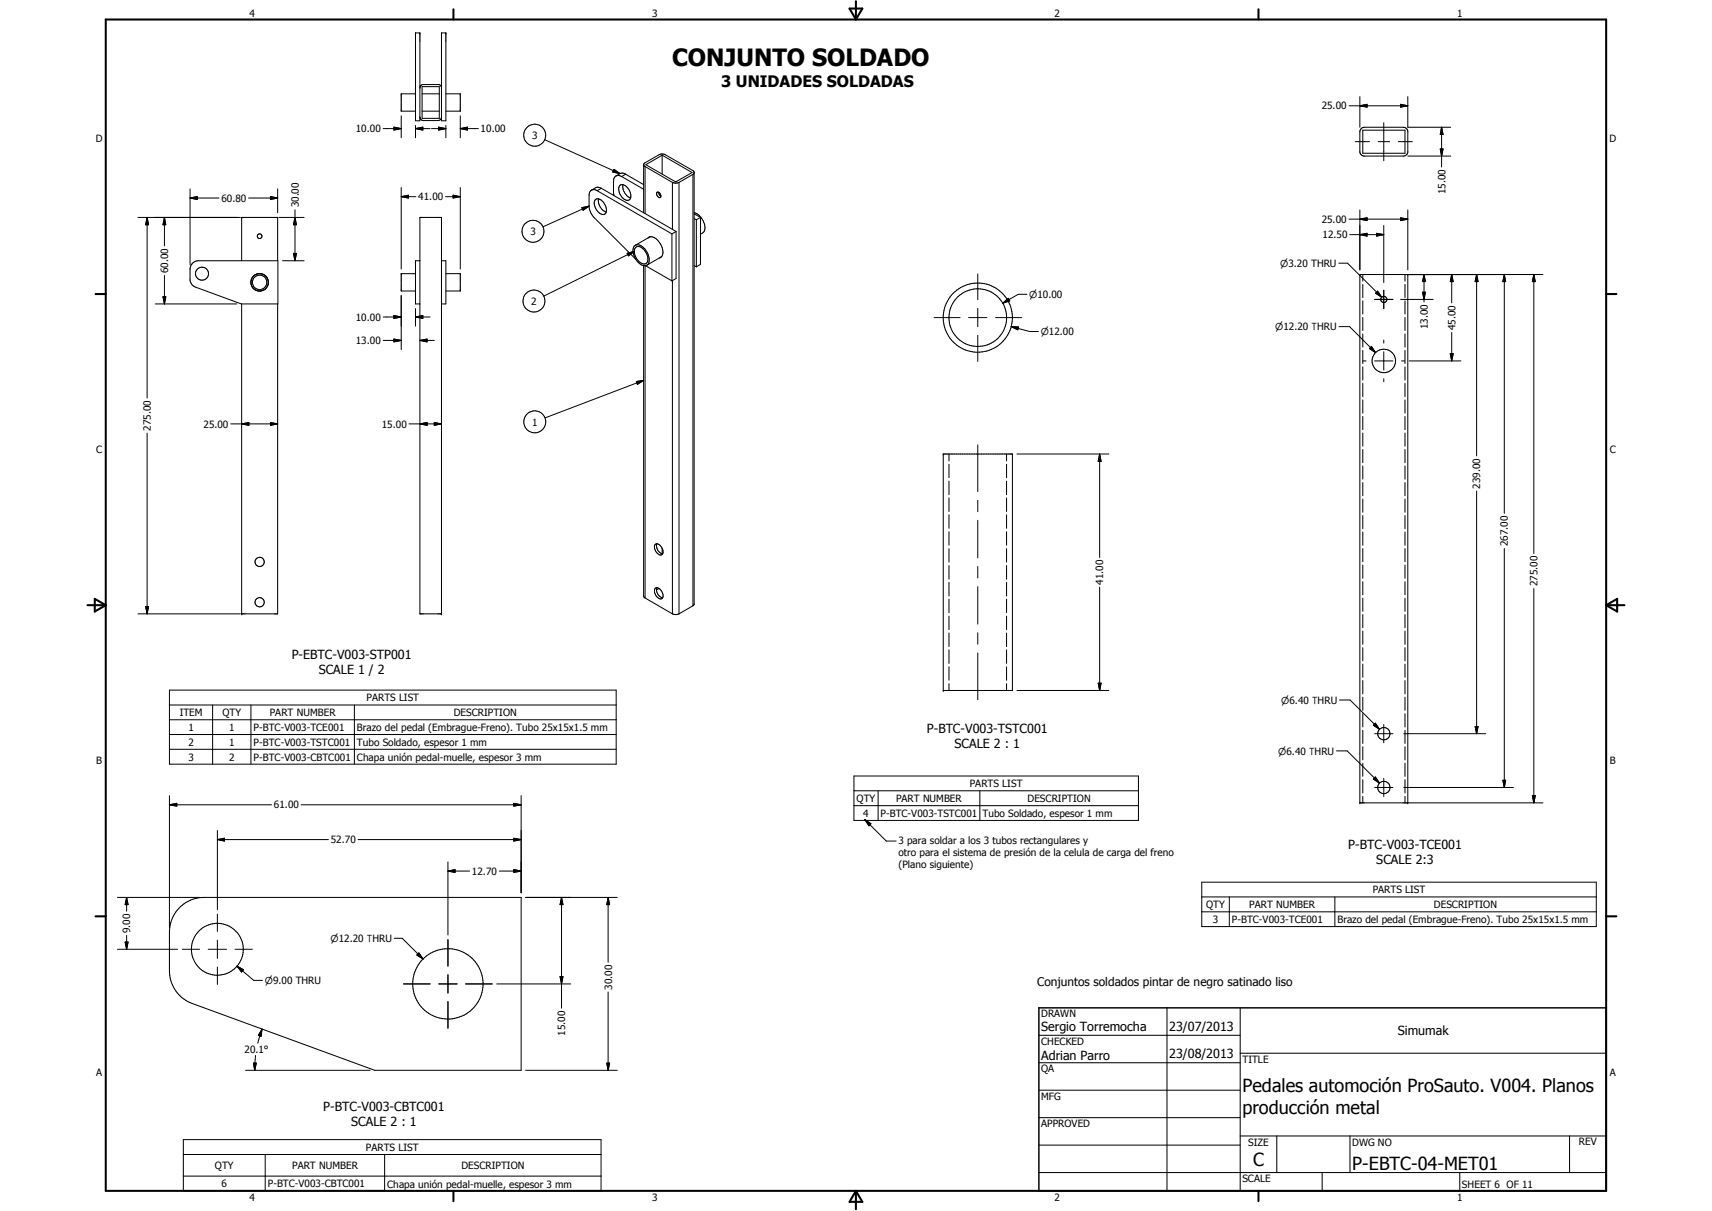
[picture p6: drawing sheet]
<svg xmlns="http://www.w3.org/2000/svg" width="594mm" height="420mm" viewBox="0 0 594 420" stroke-linecap="round" stroke-linejoin="round" font-family="sans-serif">
<g fill="none" stroke="#000" stroke-width=".35">
<path d="M144.2 11.4h1.5v30.5h-1.5zM153.2 11.4h1.5v30.5h-1.5zM144.2 32.6h-5v6h5M146.5 30.1h5.9v11h-5.9zM146.5 38.6h5.9M146.5 32.6h5.9M153.2 30.2l-.9-.9h-5.7l-.6 .5-.3 .7M154.7 32.6h5v6h-5M468.1 36.7h20.4M471.9 36.7l2.5-.5v1zM471.9 33.5v10.7M486 36.2l2.5 .5-2.5 .5z"/>
<path d="M488.5 33.5v10.7h14.9M133 44.6h6.2M136.7 44.1l2.5 .5-2.5 .5zM139.2 40.2v7.6M144.2 44.6l2.5-.5v1zM144.2 43.5v4.3M144.2 44.6h5M145.7 40.6l.3 .8 .9 .4h5.1l.8-.3 .4-.6M149.7 44.6h5M152.2 44.1l2.5 .5-2.5 .5zM154.7 43.5v4.3M159.7 44.6l2.5-.5v1z"/>
<path d="M159.7 40.2v7.6M159.7 44.6h6.3M189 48.5l26.1 11.7M213.1 58.8l2 1.4-2.5-.5zM223.3 57.2l.6 .6M223.9 57.8v16.3M223.9 57.8l9.4 5.5M224.1 57.1l5.7-3.3 10.4 6.1-5.7 3.2zM229.8 53.8v6.6M240.9 59.9l-.5 .6M470.3 49.1h4.9M472.4 44.5l1-.3h13.5l.9 .2 .7 1.1v7.3l-.2 .6-.5 .6-.6 .1-14.5-.1-.8-1.2v-7.3z"/>
<path d="M472.9 45.2h14.6v8h-14.6zM478.2 49.1h4M480.2 42.6v13.2M485.2 49.1h4.9M488.5 54.1h14.9M499.8 51.7h1l-.6 2.4zM500.2 44.2l.6 2.5h-1zM500.2 44.2v13.8M47.9 75.4h35.5M51 75.4l.6 2.6h-1.1zM51 75.4v62.7M57.1 75.4l.4 2.6h-.9z"/>
<path d="M57.1 75.4v9.9M65.9 68.7l2.5-.5v1zM65.9 65.5v26.4M65.9 68.7h10.1M86.3 68.7h10M93.8 68.2l2.5 .5-2.5 .5zM96.3 65.5v8.3M96.8 75.4h8.7M102.4 75.4l.5 2.6h-1.1zM102.4 72.8v17.7M139.2 68.2l2.5-.5v1zM139.2 65.1v28.2"/>
<path d="M139.2 68.2h5.1M145.7 75.4h7.5v137.6h-7.5zM154.6 68.2h5.1M157.2 67.7l2.5 .5-2.5 .5zM159.7 65.1v28.2M201.9 72.1l2.5-.6-2.1 1.4zM204.4 71.5l-16 7.2M206.5 69.3a2.27 2.27 0 0 1 3.3 1.6 2.42 2.42 0 0 1-.2 3.5 3.7 3.7 0 0 1-3.1-5.1zM207.2 66.2a1.7 1.7 0 0 0-1.8-.3 1.7 1.7 0 0 0-1 1.5v4.5a6.6 6.6 0 0 0 1.5 3.4l14.7 14.7M207.2 66.2l26 15M207.7 69a4.2 4.2 0 0 0 2.6 4.6M208.7 65.3l-1.5 .9"/>
<path d="M208.7 65.3l-1-.3a2.97 2.97 0 0 0-2.4 1M208.7 65.3l25.9 15M215 64.4a2.22 2.22 0 0 1 3.1 1.2 2.97 2.97 0 0 1 .2 3.8 3.3 3.3 0 0 1-3.6-3.5zM215.1 60.2l1.1-.1 .9 .4M215.1 60.2l-1.4 .9M215.7 61.3a1.73 1.73 0 0 0-2-.2 1.73 1.73 0 0 0-.8 1.8l.2 5M215.7 61.3l7.6 4.4M216.2 64.1a4.3 4.3 0 0 0 2.7 4.6M217.1 60.5l-1.4 .8M217.1 60.5l6.2 3.6M223.3 73.8v-16.8l.3-.4 5.2-3 1.4-.1 10.5 5.9 .2 150.3-.5 .5M227.9 66.8l.1-.1a1.11 1.11 0 0 1 1.1 .6 1.11 1.11 0 0 1-.1 1.3 1.41 1.41 0 0 1-1.1-1.8z"/>
<path d="M228.6 66.7l.2 .8 .6 .6M233.3 63.3l1.1 .2 1.2-.2M233.3 63.3v16.3M234.7 63h-.3M235.6 63.3v149.7M240.4 60.5l-4.8 2.8M240.4 60.5v149.7M240.9 75.8l.7 .4M240.9 74.2l2.2 1.2M240.9 73.8a5.3 5.3 0 0 1 3.3 6.7l-1.1 .8M241.6 76.2v16.4M243.1 75.4l-1.5 .8"/>
<path d="M243.1 75.4v16.3l-1.5 .9M468.1 76h20.4M471.9 76l2.5-.4v.9zM471.9 72.9v20.7M480.2 78.2v19.8M486 75.6l2.5 .4-2.5 .5zM488.5 72.9v20.7M57.1 95.6v9.9M66.8 91.3l1.8-.8h27.8v15h-12.7l-15.8-5.8a2.93 2.93 0 0 1-2-2.5v-4.1zM83.9 90.5v-15.1h12.4v15.1M87.1 97.5l.1 1.3 .6 1.1M87.5 96.4l-.3 .7-.1 1.3 .7 1.5"/>
<path d="M87.5 96.4l-.3 .8M87.8 96l-.3 .4M87.8 99.9l.2 .3M87.8 99.9l.6 .6M89.1 95l-1.3 1M89.1 95a3 3 0 0 1 4 2.7M89.1 95.1l-1.3 1M90 95a3 3 0 0 1 3.1 3.2M93 98.6l-.5 1.1-.9 .8M93.1 98.1l-.3 1.3-1.2 1.2M98 90.5h7.5M101.8 87.9h1.1l-.5 2.6z"/>
<path d="M144.2 95h-5v6h5M145.7 90.5h-1.5v15h1.5M153.2 90.5h1.5v15h-1.5M154.7 95h5v6h-5M217.6 87.9l2.5-.7-2 1.6zM220.1 85.4a2.29 2.29 0 0 1 3.4 .7 4.8 4.8 0 0 1 1.2 5.7 2.62 2.62 0 0 1-3.7-1.3 4.7 4.7 0 0 1-.9-5.1zM220.1 87.2l-31.4 15.5M220.5 85.9a2.16 2.16 0 0 1 3.1 1 3.5 3.5 0 0 1 .7 4.5 3.1 3.1 0 0 1-3.8-2.5 2.87 2.87 0 0 1 0-3zM223.3 92.2v114.6l.6 .7M223.9 92.2v115.3M224 92.2l9.2 5.3M225.5 82.2l-.7 .4"/>
<path d="M225.5 82.2a5.2 5.2 0 0 1 4.6 5.3l-.2 .8a1.52 1.52 0 0 1-1.1 1.2M225.5 82.2l-5 2.9M229.5 89.1l-5.1 2.9M233.2 81.2v16.3M233.3 97.3v115.7M234.6 80.3l-1.4 .9M234.6 80.3v16.3l-1.4 .9M240.9 92.1l.7 .5M339.3 95v9M464.6 91.3h3l11.9 11.8M468.4 81.4h11.8M471.9 81.4l2.5-.5v1z"/>
<path d="M472.9 95.2v2.3M472.9 98.7v4.6M477.7 80.9l2.5 .5-2.5 .5zM487.5 95.2v2.3M487.5 98.7v4.6M488.5 95.2v183.4M494.1 95.2l.5 2.5h-1zM494.1 95.2v9.6M503.8 95.2l.5 2.5h-1zM503.8 95.2v9.9M512.4 95.2l.5 2.5h-1zM512.4 95.2v63"/>
<path d="M522 95.2l.5 2.5h-1zM522 95.2v82.9M532.2 95.2l.6 2.5h-1.1zM532.2 95.2v96.8M535.4 95.2h-63.5v183.4h63.5M53.9 105.5h28.3M56.6 103h.9l-.4 2.5zM83.9 105.5v107.5h12.4v-107.5M88.1 100.2l.3 .3M88.4 100.5l.7 .3M88.4 100.5l.8 .3M91.6 100.6l-1.2 .4-1.3-.2"/>
<path d="M91.6 100.5l-1.1 .4-1.3-.1M133 118.1h6.2M133 110h6.2M136.7 117.6l2.5 .5-2.5 .5zM136.7 109.5l2.5 .5-2.5 .5zM139.2 102.5v18.8M144.2 110l2.5-.5v1zM144.2 107.1v6.1M144.2 110h5M145.7 118.1l2.5-.5v1zM145.7 118.1h5M324.1 110.2h9.1"/>
<path d="M336.1 110.2h6.4M339.3 107v6.4M339.3 116.4v9M345.5 110.2h9M348 105.2l1.9-1.7 .5 .9zM350.9 113.3l2.5 .2-.2 .9zM350.9 113.3l6.4 1.7h3M356.4 102.1h-3.1l-5.3 3.1M464.6 113.3h3.7l9 9M472.9 104.4v4.6M472.9 110.1v4.6M472.9 115.9v4.5"/>
<path d="M477 103.9h6.4M478 101l1.5 2.1-2.2-1.4zM480.2 100.7v6.4M480.2 118v1M486 103.9h11.3M487.5 104.4v4.6M487.5 110.1v4.6M487.5 115.9v4.5M493.6 101.4h1l-.5 2.5zM503.8 115.4v9.8M220.8 132.4l2.5-.4-2.1 1.3zM223.3 132l-34.2 13"/>
<path d="M472.9 121.6v4.6M472.9 127.3v4.6M472.9 133v4.6M472.9 138.8v4.5M472.9 125.2h1.1M475.9 120.2l1.4 2.1-2.1-1.4zM477 125.2h6.4M480.2 122v6.4M480.2 131.4v1.1M486.4 125.2h1M487.5 121.6v4.6M487.5 127.3v4.6"/>
<path d="M487.5 133v4.6M487.5 138.8v4.5M489 125.2h17.9M503.3 122.7h1l-.5 2.5zM51 150.3v62.7M80 147.1h16.3M83.9 147.1l2.5-.5v1zM93.8 146.6l2.5 .5-2.5 .5zM141.9 147.1h11.3M145.7 147.1l2.5-.5v1zM150.7 146.6l2.5 .5-2.5 .5zM327.3 157.5h24v82.1h-24z"/>
<path d="M329.3 157.5v2.4M339.3 154.3v16.3M349.3 157.5v2.4M352.9 157.5h31.9M381.6 157.5l.5 2.6h-1zM381.6 157.5v35.9M472.9 144.5v4.6M472.9 150.2v4.6M472.9 156v4.5M487.5 144.5v4.6M487.5 150.2v4.6M487.5 156v4.5"/>
<path d="M329.3 161.1v4.6M329.3 166.9v4.7M329.3 172.8v4.7M329.3 178.6v4.7M339.3 173.6v3.9M349.3 161.1v4.6M349.3 166.9v4.7M349.3 172.8v4.7M349.3 178.6v4.7M472.9 161.7v4.5M472.9 167.4v4.6M472.9 173.1v4.6"/>
<path d="M472.9 178.9v4.5M487.5 161.7v4.5M487.5 167.4v4.6M487.5 173.1v4.6M487.5 178.9v4.5M512.4 170.3v84.3M227.4 188.8a2.38 2.38 0 0 1 2.7 2.4v.6a.98 .98 0 0 1-.8 .8 .98 .98 0 0 1-1.1-.5 2.5 2.5 0 0 1-.8-3.3zM227.9 188.7a2.95 2.95 0 0 0 2 3.5M229.8 190.2v2M329.3 184.5v4.6M329.3 190.4v4.6M329.3 196.2v4.7"/>
<path d="M339.3 180.6v12.9M339.3 196.6v3.9M349.3 184.5v4.6M349.3 190.4v4.6M349.3 196.2v4.7M472.9 184.6v4.6M472.9 190.3v4.6M472.9 196v4.7M487.5 184.6v4.6M487.5 190.3v4.6M487.5 196v4.7M522 190.3v82.9"/>
<path d="M47.9 213h35.5M50.5 210.4h1.1l-.6 2.6zM223.9 207.5l9.4 5.5M227.4 204.1a2.38 2.38 0 0 1 2.7 2.3v.6a.99 .99 0 0 1-.8 .8 .99 .99 0 0 1-1.1-.5 2.5 2.5 0 0 1-.8-3.2zM227.8 204.6a2.95 2.95 0 0 0 2.1 2.8M227.9 203.9l-.1 .7M228.7 204.2l-.9 .5M233.3 213l1.1 .2 1.2-.2M240.4 210.2l-4.8 2.8M329.3 202.1v4.7M329.3 207.9v4.7M329.3 213.8v4.6"/>
<path d="M329.3 219.6v4.7M339.3 203.5v13M339.3 219.5v4M349.3 202.1v4.7M349.3 207.9v4.7M349.3 213.8v4.6M349.3 219.6v4.7M381.6 203.7v35.9M472.9 201.8v4.6M472.9 207.5v4.6M472.9 213.2v4.6M472.9 218.9v4.7"/>
<path d="M487.5 201.8v4.6M487.5 207.5v4.6M487.5 213.2v4.6M487.5 218.9v4.7M532.2 204.2v74.4M58.8 239.4h155v25.7h-155zM329.3 225.5v4.7M329.3 231.4v4.6M329.3 237.2v2.4M339.3 226.5v16.2M349.3 225.5v4.7M349.3 231.4v4.6"/>
<path d="M349.3 237.2v2.4M352.9 239.6h31.9M381.1 237h1l-.5 2.6zM472.9 224.7v4.6M472.9 230.4v4.6M472.9 236.1v4.6M487.5 224.7v4.6M487.5 230.4v4.6M487.5 236.1v4.6M58.8 244.6h155M58.8 249.7h155M58.8 254.8h155"/>
<path d="M58.8 260h155M73.8 244.6v20.5M87.1 244.6v20.5M123 244.6v20.5M464.8 242.9h3.7l10.2 10.1M472.9 241.9v4.6M472.9 247.6v4.6M472.9 253.4v4.5M472.9 259.1v4.6M477 254.6h6.4M477.3 250.9l1.4 2.1-2.1-1.4zM480.2 251.4v6.3"/>
<path d="M487.1 254.6h28.5M487.5 241.9v4.6M487.5 247.6v4.6M487.5 253.4v4.5M487.5 259.1v4.6M511.9 252.1h1l-.5 2.5zM58.8 279.2l2.5-.5v1zM58.8 276.1v45.6M58.8 279.2h35.4M104.5 279.2h76.3M178.3 278.7l2.5 .5-2.5 .5zM180.8 276.1v33.7"/>
<path d="M296.3 269.2h98.7v15.4h-98.7zM296.3 274.4h98.7M296.3 279.5h98.7M304.7 274.4v10.2M340 274.4v10.2M463.8 260.5h3.7l11.2 11.2M472.9 264.8v4.6M472.9 270.5v4.6M472.9 276.3v2.3M477 273.2h6.4M477.3 269.6l1.4 2.1-2.1-1.4zM480.2 270v6.4"/>
<path d="M487.1 273.2h38.1M487.5 264.8v4.6M487.5 270.5v4.6M487.5 276.3v2.3M521.5 270.7h1l-.5 2.5zM531.7 276.1h1.1l-.6 2.5zM75.4 291.3l2.5-.5v1zM75.4 288.1v27.5M75.4 291.3h38.6M124.2 291.3h56.6M155.4 299v25.4M178.3 290.8l2.5 .5-2.5 .5z"/>
<path d="M300.1 284.4l2.1 1.4-.7 .7zM300.1 284.4l7.4 7.4h3.5M40.8 311.4h28.4M43.9 311.4l.5 2.5h-1zM43.9 311.4v4.7M62.6 314.6a11.9 11.9 0 0 1 8.2-3.2h110v59.9h-50.8l-63.3-23.2a12 12 0 0 1-7.9-11.2v-13.6a12.3 12.3 0 0 1 3.8-8.7zM75.4 317.2v6M155.4 302.2l2.5-.5v1zM155.4 302.2h7.6M173.3 302.2h7.5M178.3 301.7l2.5 .5-2.5 .5zM182.4 311.4h31.8"/>
<path d="M194.9 311.4l.5 2.5h-1.1zM194.9 311.4v38.4M211 311.4l.5 2.5h-.9zM211 311.4v22.5M417 306.1h136.9v15.4h-136.9zM417 311.2h136.9M417 316.4h136.9M426.6 311.2v10.3M463.2 311.2v10.3M40.8 329.4h20.8M43.4 326.9h1l-.5 2.5zM43.9 324.5v4.9"/>
<path d="M63.2 329.4h6.1M72.3 329.4h6.3M75.4 326.2v6.3M75.4 335.5v6M81.6 329.4h6M82.2 335.2l2.3 1.3-.7 .7zM82.2 335.2l5.8 4.9h3.1M136.8 325.5h2.8l7.2 7.2M144.6 331.3l.8-.7 1.4 2.1zM155.4 326v9.2M155.4 338.2v6.4M194.3 338.8h1.1l-.5 2.6z"/>
<path d="M90.9 357l-.3 2.6-.9-.4zM90.9 357l-1.5 4.9M140 341.4h9.3M152.3 341.4h6.3M155.4 347.5v9.2M161.6 341.4h9.2M172.4 341.4h25.6M211 344.2v27.1M360.5 359.2h69.9M405 349.7v63.5M430.4 349.7v63.5M85.2 371.3h43.2"/>
<path d="M88 368.9h.9l-.5 2.4zM88.7 366.2l-.3 5.1M182.4 371.3h31.8M210.6 368.9h.9l-.5 2.4zM360.5 368.7h69.9M360.5 378.2h69.9M430.4 365.4h127M63.6 395.4h145v17.8h-145zM360.5 387.8h69.9M360.5 397.3h69.9M430.4 394.1h127M443.1 394.1v12.7"/>
<path d="M468.5 394.1v12.7M544.7 394.1v12.7M63.6 400.6h145M63.6 408.1h145M92 400.6v12.6M133.5 400.6v12.6M360.5 406.8h196.9M458.8 406.8v6.4M506.6 406.8v6.4"/>
<circle cx="185.6" cy="46.9" r="3.8"/>
<circle cx="70.1" cy="95" r="2.26"/>
<circle cx="90.1" cy="82" r=".8"/>
<circle cx="90.1" cy="98" r="2.5"/>
<circle cx="184.9" cy="80.3" r="3.8"/>
<circle cx="185.3" cy="104.4" r="3.8"/>
<circle cx="339.3" cy="110.2" r="10"/>
<circle cx="339.3" cy="110.2" r="12"/>
<circle cx="480.2" cy="103.9" r="1.07"/>
<circle cx="480.2" cy="125.2" r="4.1"/>
<circle cx="185.6" cy="146.4" r="3.8"/>
<circle cx="90.1" cy="195" r="1.6"/>
<circle cx="90.1" cy="209" r="1.6"/>
<circle cx="480.2" cy="254.6" r="2.14"/>
<circle cx="480.2" cy="273.2" r="2.14"/>
<circle cx="75.4" cy="329.4" r="9"/>
<circle cx="155.4" cy="341.3" r="12.2"/>
</g>
<g fill="#000">
<circle cx="144.2" cy="11.4" r=".18"/>
<circle cx="145.7" cy="11.4" r=".18"/>
<circle cx="153.2" cy="11.4" r=".18"/>
<circle cx="154.7" cy="11.4" r=".18"/>
<circle cx="83.9" cy="75.4" r=".18"/>
<circle cx="153.2" cy="75.4" r=".18"/>
<circle cx="471.9" cy="95.2" r=".18"/>
<circle cx="488.5" cy="95.2" r=".18"/>
<circle cx="327.3" cy="157.5" r=".18"/>
<circle cx="83.9" cy="213" r=".18"/>
<circle cx="153.2" cy="213" r=".18"/>
<circle cx="327.3" cy="239.6" r=".18"/>
<circle cx="471.9" cy="278.6" r=".18"/>
<circle cx="488.5" cy="278.6" r=".18"/>
</g>
<g fill="none" stroke="#000" stroke-width=".71">
<path d="M36.7 6.8h520.7v406.4h-520.7zM157.3 3.2v3.6M294.8 3h4.4l-2.2 3.8zM297 .4v6.4M436.7 3.2v3.6M33.1 102h3.6M557.4 102h3.5M30.3 210h6.4M32.9 207.8l3.8 2.2-3.8 2.2zM557.4 210h6.3M557.4 210l3.8-2.2v4.4zM33.1 317.9h3.6"/>
<path d="M557.4 317.9h3.5M157.3 413.2v3.5M297 413.2v6.3M297 413.2l2.2 3.8h-4.4zM436.7 413.2v3.5"/>
</g>
<path d="M360.5 349.7h196.9v63.5h-196.9z" fill="none" stroke="#000" stroke-width=".51"/>
<g fill="#000">
<path d="M471.9 36.7l2.5-.5v1zM486 36.2l2.5 .5-2.5 .5zM136.7 44.1l2.5 .5-2.5 .5zM144.2 44.6l2.5-.5v1zM152.2 44.1l2.5 .5-2.5 .5zM159.7 44.6l2.5-.5v1zM213.1 58.8l2 1.4-2.5-.5zM499.8 51.7h1l-.6 2.4zM500.2 44.2l.6 2.5h-1zM51 75.4l.6 2.6h-1.1zM57.1 75.4l.4 2.6h-.9zM65.9 68.7l2.5-.5v1z"/>
<path d="M93.8 68.2l2.5 .5-2.5 .5zM102.4 75.4l.5 2.6h-1.1zM139.2 68.2l2.5-.5v1zM157.2 67.7l2.5 .5-2.5 .5zM201.9 72.1l2.5-.6-2.1 1.4zM471.9 76l2.5-.4v.9zM486 75.6l2.5 .4-2.5 .5zM101.8 87.9h1.1l-.5 2.6zM217.6 87.9l2.5-.7-2 1.6zM471.9 81.4l2.5-.5v1zM477.7 80.9l2.5 .5-2.5 .5zM494.1 95.2l.5 2.5h-1z"/>
<path d="M503.8 95.2l.5 2.5h-1zM512.4 95.2l.5 2.5h-1zM522 95.2l.5 2.5h-1zM532.2 95.2l.6 2.5h-1.1zM56.6 103h.9l-.4 2.5zM136.7 117.6l2.5 .5-2.5 .5zM136.7 109.5l2.5 .5-2.5 .5zM144.2 110l2.5-.5v1zM145.7 118.1l2.5-.5v1zM348 105.2l1.9-1.7 .5 .9zM350.9 113.3l2.5 .2-.2 .9zM478 101l1.5 2.1-2.2-1.4z"/>
<path d="M493.6 101.4h1l-.5 2.5zM220.8 132.4l2.5-.4-2.1 1.3zM475.9 120.2l1.4 2.1-2.1-1.4zM503.3 122.7h1l-.5 2.5zM83.9 147.1l2.5-.5v1zM93.8 146.6l2.5 .5-2.5 .5zM145.7 147.1l2.5-.5v1zM150.7 146.6l2.5 .5-2.5 .5zM381.6 157.5l.5 2.6h-1zM50.5 210.4h1.1l-.6 2.6zM381.1 237h1l-.5 2.6zM477.3 250.9l1.4 2.1-2.1-1.4z"/>
<path d="M511.9 252.1h1l-.5 2.5zM58.8 279.2l2.5-.5v1zM178.3 278.7l2.5 .5-2.5 .5zM477.3 269.6l1.4 2.1-2.1-1.4zM521.5 270.7h1l-.5 2.5zM531.7 276.1h1.1l-.6 2.5zM75.4 291.3l2.5-.5v1zM178.3 290.8l2.5 .5-2.5 .5zM300.1 284.4l2.1 1.4-.7 .7zM43.9 311.4l.5 2.5h-1zM155.4 302.2l2.5-.5v1zM178.3 301.7l2.5 .5-2.5 .5z"/>
<path d="M194.9 311.4l.5 2.5h-1.1zM211 311.4l.5 2.5h-.9zM43.4 326.9h1l-.5 2.5zM82.2 335.2l2.3 1.3-.7 .7zM144.6 331.3l.8-.7 1.4 2.1zM194.3 338.8h1.1l-.5 2.6zM90.9 357l-.3 2.6-.9-.4zM88 368.9h.9l-.5 2.4zM210.6 368.9h.9l-.5 2.4z"/>
</g>
<text font-size="8.2" x="233.2" y="22.9">CONJUNTO SOLDADO</text>
<g font-size="6.3">
<text x="431.1" y="379">Pedales automoción ProSauto. V004. Planos</text>
<text x="431.1" y="386.5">producción metal</text>
<text x="434.8" y="404.7">C</text>
<text x="469.2" y="406">P-EBTC-04-MET01</text>
</g>
<text font-size="5.5" x="250.3" y="30.3">3 UNIDADES SOLDADAS</text>
<g font-size="4.4">
<text x="101.2" y="228.5">P-EBTC-V003-STP001</text>
<text x="110.6" y="233.7">SCALE 1 / 2</text>
<text x="321.6" y="254.2">P-BTC-V003-TSTC001</text>
<text x="331.3" y="259.4">SCALE 2 : 1</text>
<text x="467.9" y="294.5">P-BTC-V003-TCE001</text>
<text x="477.6" y="299.8">SCALE 2:3</text>
<text x="361.3" y="357.5">Sergio Torremocha</text>
<text x="405.7" y="357.7">23/07/2013</text>
<text x="485" y="359.2">Simumak</text>
<text x="361.3" y="367.9">Adrian Parro</text>
<text x="405.7" y="367.2">23/08/2013</text>
<text x="112.2" y="385.4">P-BTC-V003-CBTC001</text>
<text x="121.9" y="390.6">SCALE 2 : 1</text>
</g>
<text font-size="4.1" x="360" y="342.1">Conjuntos soldados pintar de negro satinado liso</text>
<g font-size="3.5">
<text x="86.6" y="5.8">4</text>
<text x="226.3" y="5.8">3</text>
<text x="365.9" y="5.8">2</text>
<text x="505.6" y="5.8">1</text>
<text x="458.6" y="38">25.00</text>
<text x="123.5" y="45.9">10.00</text>
<text x="166.8" y="45.9">10.00</text>
<text x="33.3" y="49.4">D</text>
<text x="184.6" y="48.2">3</text>
<text x="558.5" y="49.4">D</text>
<text x="76.8" y="70">60.80</text>
<text x="103.7" y="72" transform="rotate(-90 103.7 72)">30.00</text>
<text x="145.2" y="69.5">41.00</text>
<text x="501.6" y="67.4" transform="rotate(-90 501.6 67.4)">15.00</text>
<text x="458.6" y="77.3">25.00</text>
<text x="184.1" y="81.6">3</text>
<text x="458.9" y="82.7">12.50</text>
<text x="58.3" y="94.8" transform="rotate(-90 58.3 94.8)">60.00</text>
<text x="184.4" y="105.7">2</text>
<text x="123.5" y="111.3">10.00</text>
<text x="123.5" y="119.4">13.00</text>
<text x="495.4" y="114.3" transform="rotate(-90 495.4 114.3)">13.00</text>
<text x="505" y="114.6" transform="rotate(-90 505 114.6)">45.00</text>
<text x="52.4" y="149.5" transform="rotate(-90 52.4 149.5)">275.00</text>
<text x="70.6" y="148.4">25.00</text>
<text x="132.5" y="148.4">15.00</text>
<text x="184.7" y="147.7">1</text>
<text x="33.4" y="157.3">C</text>
<text x="558.6" y="157.3">C</text>
<text x="513.7" y="169.6" transform="rotate(-90 513.7 169.6)">239.00</text>
<text x="523.3" y="189.5" transform="rotate(-90 523.3 189.5)">267.00</text>
<text x="382.9" y="202.9" transform="rotate(-90 382.9 202.9)">41.00</text>
<text x="533.6" y="203.5" transform="rotate(-90 533.6 203.5)">275.00</text>
<text x="127.2" y="243.3">PARTS LIST</text>
<text x="62.3" y="248.5">ITEM</text>
<text x="77.2" y="248.5">QTY</text>
<text x="93.6" y="248.5">PART NUMBER</text>
<text x="157.4" y="248.5">DESCRIPTION</text>
<text x="65.4" y="253.6">1</text>
<text x="79.5" y="253.6">1</text>
<text x="88" y="253.6">P-BTC-V003-TCE001</text>
<text x="123.9" y="253.6">Brazo del pedal (Embrague-Freno). Tubo 25x15x1.5 mm</text>
<text x="65.4" y="258.7">2</text>
<text x="65.4" y="263.9">3</text>
<text x="79.5" y="258.7">1</text>
<text x="79.5" y="263.9">2</text>
<text x="88" y="258.7">P-BTC-V003-TSTC001</text>
<text x="88" y="263.9">P-BTC-V003-CBTC001</text>
<text x="123.9" y="258.7">Tubo Soldado, espesor 1 mm</text>
<text x="123.9" y="264">Chapa unión pedal-muelle, espesor 3 mm</text>
<text x="33.4" y="265.2">B</text>
<text x="558.6" y="265.2">B</text>
<text x="336.5" y="273.1">PARTS LIST</text>
<text x="95.1" y="280.5">61.00</text>
<text x="297.3" y="278.3">QTY</text>
<text x="311" y="278.2">PART NUMBER</text>
<text x="356.6" y="278.3">DESCRIPTION</text>
<text x="299.5" y="283.4">4</text>
<text x="305.6" y="283.4">P-BTC-V003-TSTC001</text>
<text x="340.9" y="283.4">Tubo Soldado, espesor 1 mm</text>
<text x="114.8" y="292.6">52.70</text>
<text x="311.8" y="292.8">3 para soldar a los 3 tubos rectangulares y</text>
<text x="311.8" y="297">otro para el sistema de presión de la celula de carga del freno</text>
<text x="163.8" y="303.5">12.70</text>
<text x="311.8" y="301.2">(Plano siguiente)</text>
<text x="476.3" y="310">PARTS LIST</text>
<text x="418.5" y="315.1">QTY</text>
<text x="433.5" y="315">PART NUMBER</text>
<text x="497.6" y="315.1">DESCRIPTION</text>
<text x="45.2" y="323.8" transform="rotate(-90 45.2 323.8)">9.00</text>
<text x="420.9" y="320.2">3</text>
<text x="427.5" y="320.2">P-BTC-V003-TCE001</text>
<text x="464.1" y="320.3">Brazo del pedal (Embrague-Freno). Tubo 25x15x1.5 mm</text>
<text x="212.4" y="343.4" transform="rotate(-90 212.4 343.4)">30.00</text>
<text x="361.3" y="353">DRAWN</text>
<text x="196.2" y="359.3" transform="rotate(-90 196.2 359.3)">15.00</text>
<text x="84.9" y="365.3">20.1°</text>
<text x="361.3" y="362.5">CHECKED</text>
<text x="431.1" y="368.7">TITLE</text>
<text x="33.4" y="373.2">A</text>
<text x="361.3" y="372.1">QA</text>
<text x="558.6" y="373.2">A</text>
<text x="361.3" y="381.6">MFG</text>
<text x="361.3" y="391.1">APPROVED</text>
<text x="127" y="399.2">PARTS LIST</text>
<text x="433.1" y="397.5">SIZE</text>
<text x="469.2" y="397.5">DWG NO</text>
<text x="547.9" y="397.4">REV</text>
<text x="74.6" y="405.6">QTY</text>
<text x="101.4" y="405.6">PART NUMBER</text>
<text x="160.1" y="405.6">DESCRIPTION</text>
<text x="76.9" y="411.9">6</text>
<text x="93" y="411.9">P-BTC-V003-CBTC001</text>
<text x="134.4" y="412">Chapa unión pedal-muelle, espesor 3 mm</text>
<text x="431.1" y="410.2">SCALE</text>
<text x="507.3" y="412.3">SHEET 6 OF 11</text>
<text x="86.6" y="416.7">4</text>
<text x="226.3" y="416.7">3</text>
<text x="365.9" y="416.7">2</text>
<text x="505.6" y="416.7">1</text>
</g>
<g font-size="3.3">
<text x="444.2" y="92.6">n3.20 THRU</text>
<text x="357.2" y="103.3">n10.00</text>
<text x="361.1" y="116.3">n12.00</text>
<text x="442.5" y="114.6">n12.20 THRU</text>
<text x="444.6" y="244.1">n6.40 THRU</text>
<text x="443.6" y="261.8">n6.40 THRU</text>
<text x="114.7" y="326.8">n12.20 THRU</text>
<text x="91.9" y="341.4">n9.00 THRU</text>
</g>
</svg>
